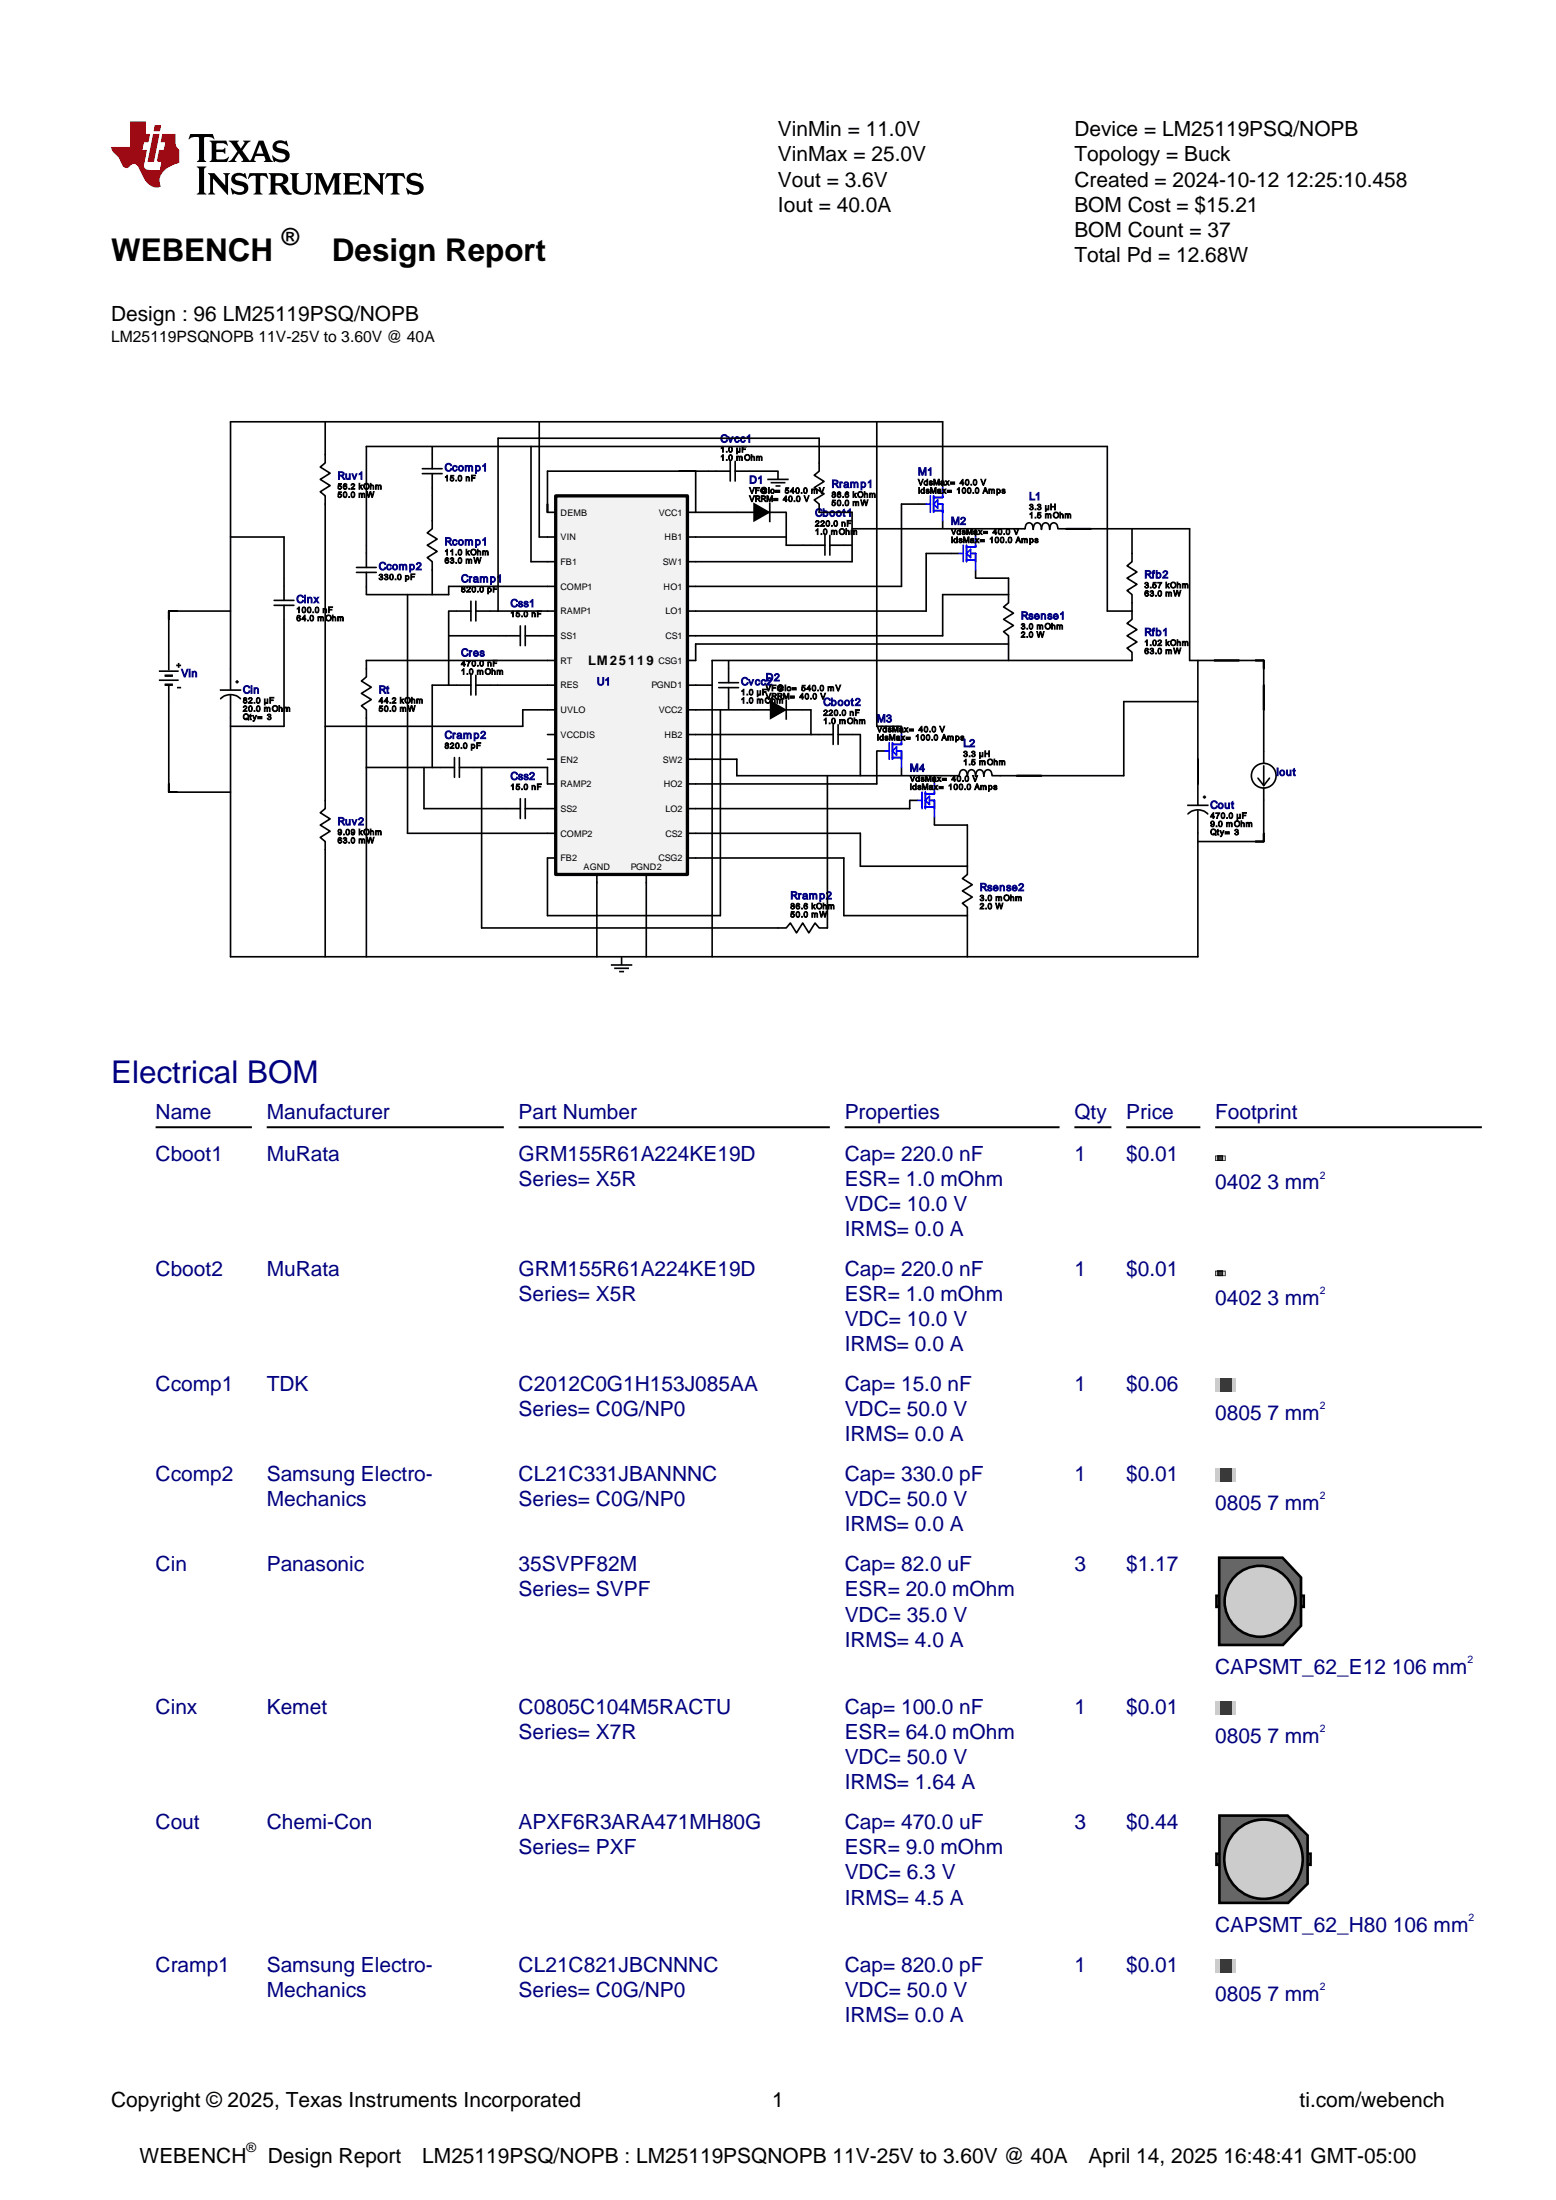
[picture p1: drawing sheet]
<svg xmlns="http://www.w3.org/2000/svg" width="210mm" height="297mm" viewBox="0 0 210 297" stroke-linecap="round" stroke-linejoin="round" font-family="sans-serif">
<path d="M55.2 23.5a.81 .81 0 0 0-.3 .9 .81 .81 0 0 0 .8 .6l.7 .2 .2 .3a.65 .65 0 0 1-1 .4l-.3-.1-.4-.5-.1 .1 .2 .9h.2l.1-.2a1.41 1.41 0 0 0 1.8-.4 .87 .87 0 0 0-.8-1.2l-.7-.2-.2-.2a.57 .57 0 0 1 .8-.4l.7 .5 .1-.1-.2-.7h-.2v.1a1.29 1.29 0 0 0-1.4 0zM52.2 23.4l-.2 .7v.1a.78 .78 0 0 1 1-.5v2.1v.2l-.3 .2v.1h1.2v-.1l-.2-.2-.1-.2 .1-2.1a.83 .83 0 0 1 .9 .5l.1-.1-.2-.7zM49 23.4l.2 .3 .1 .1v2l-.1 .2-.2 .3h.9l-.2-.3-.1-.2 .1-1.7 1.9 2.2h.1v-2.5l.2-.4h-.9l.3 .2v1.4l-1.5-1.6zM46.3 23.4l.2 .2 .1 .2v2l-.1 .2-.2 .3h2.3l.3-.7-.1-.1a1.45 1.45 0 0 1-1.6 .4v-1h.9l.2 .2h.1v-.8h-.1l-.2 .3h-.9v-.7v-.1l.2-.1a1.25 1.25 0 0 1 1.3 .4l.1-.1-.3-.6zM42.4 23.4l.2 .2 .1 .2v2l-.1 .2-.2 .3h.9l-.3-.3v-.2v-1.8l1.1 2.3 1-2.3v1.8v.2l-.2 .3h1.2l-.3-.3v-.2v-2v-.2l.3-.2h-1.1l-.8 1.8-.8-1.8zM39.2 23.4v.1l.2 .1v.2v1.5a1.24 1.24 0 0 0 1.7 1 .9 .9 0 0 0 .8-1l.1-1.7 .2-.2h-1l.3 .2v.2v1.5a.76 .76 0 0 1-.6 .7 .76 .76 0 0 1-.8-.4v-1.8v-.2l.2-.2zM37.2 23.8a1.01 1.01 0 0 1 1 .1 .52 .52 0 0 1 0 .6 .52 .52 0 0 1-.5 .2h-.5zM36.3 23.4l.2 .2v.2v2v.2l-.2 .3h1.2v-.1l-.3-.2v-.9a.71 .71 0 0 1 .9 .6 .83 .83 0 0 0 1.3 .4 1.13 1.13 0 0 1-.7-.7l-.6-.5a.76 .76 0 0 0 .8-.7 .76 .76 0 0 0-.8-.8zM33.7 23.4l-.2 .7v.1a.78 .78 0 0 1 1-.5v2.1v.2l-.3 .2v.1h1.2v-.1l-.2-.2-.1-.2 .1-2.1a.83 .83 0 0 1 .9 .5l.1-.1-.2-.7zM31.5 23.5a.81 .81 0 0 0-.3 .9 .81 .81 0 0 0 .8 .6l.8 .2 .2 .3a.65 .65 0 0 1-1 .4l-.3-.1-.5-.5-.1 .1 .3 .9h.1l.1-.2a1.41 1.41 0 0 0 1.9-.4 .87 .87 0 0 0-.9-1.2l-.7-.2-.2-.2a.57 .57 0 0 1 .9-.4l.6 .5 .1-.1-.2-.7h-.1l-.1 .1a1.29 1.29 0 0 0-1.4 0zM28.1 23.4l.3 .4v2l-.1 .2-.2 .3h.9l-.2-.3-.1-.2 .1-1.7 1.9 2.2h.1v-2.5l.2-.4h-.9l.3 .2v1.4l-1.5-1.6zM26.6 22.5v.1l.2 .1 .1 .3v2.8l-.1 .2-.2 .2v.1h1.3v-.1l-.3-.2-.1-.2v-2.8l.1-.3 .3-.2zM37.1 19.2a.81 .81 0 0 0-.3 .9 .81 .81 0 0 0 .8 .5l.7 .2 .2 .3a.64 .64 0 0 1-.9 .4l-.3-.1-.5-.4h-.1l.2 .9h.2l.1-.2a1.4 1.4 0 0 0 1.8-.4 .87 .87 0 0 0-.8-1.2l-.7-.2-.2-.2a.57 .57 0 0 1 .8-.4l.7 .5 .1-.1-.2-.7h-.2v.1a1.28 1.28 0 0 0-1.4 .1zM35.1 19.5l.4 1.2h-.9zM30.9 19v.1l.4 .3 .7 1-.6 1-.2 .2-.4 .2v.1h1.1l-.2-.3 .5-.9 .6 .9-.2 .2v.1h1.9l-.2-.3 .2-.5h1.2l.1 .5-.2 .3h1.2l-.3-.5-1-2.4h-.6l-.9 2.3-.3 .4-1-1.4 .6-.9 .5-.3v-.1h-1l.2 .2-.5 .9-.5-.8 .2-.3zM28.3 19l.2 .2 .1 .3v1.9l-.1 .2-.2 .3h2.3l.3-.7-.1-.1a1.45 1.45 0 0 1-1.6 .4v-1l.9 .1 .2 .2h.1v-.8h-.1l-.2 .2h-.9v-.7v-.1l.2-.1a1.25 1.25 0 0 1 1.3 .4l.1-.1-.3-.6zM25.7 18.1l-.3 .7h.1a1.15 1.15 0 0 1 1.3-.3l.1 2.9-.1 .2-.2 .3h1.2l-.2-.3-.1-.2v-2.7l.1-.2h.2a1.06 1.06 0 0 1 1.1 .3h.1l-.3-.7z" fill="#000"/>
<path d="M20.9 16.9l-.2 .8h.9l.2-.8zM20.7 18.1l-.8 3.8h.9l.7-3.8zM17.6 16.4v3.4h-2.6a2.07 2.07 0 0 0 .9 1.4l.4 .6a1.11 1.11 0 0 0 .8 .9l.3-.1a.73 .73 0 0 1 .6-.4 .73 .73 0 0 1 .7 .4l.2 .4a3.4 3.4 0 0 0 1.8 2.2 1.3 1.3 0 0 0 1 0 1.84 1.84 0 0 1 .8-2.4l.8-.5 .9-.3v-1.8a1.13 1.13 0 0 1-.5-1v-1.1h-1.8l-.2 1.1h.6l-.2 1h-.6l-.3 1.2a.38 .38 0 0 0 .2 .5h.4l-.2 1.1a4 4 0 0 1-2-.2 1.19 1.19 0 0 1-.1-1l.3-1.6h-.6l.2-1h.6l.3-1.1h-.6v-1.7z" fill="#f00000"/>
<g fill="none" stroke="#000" stroke-width=".22">
<path d="M38.3 78.1v3M48.1 77.3h2.7M48.1 76.6h2.7M49.4 73.6v3M49.4 77.3v3M93.9 63.6h-20v5.6M95.6 63.6h3M98.6 62.3v2.6M99.2 63.6h3M99.2 62.3v2.6M103.6 64.7h2.8M104 65.2h2"/>
<path d="M104.7 65.6h.6M105 63.6v1.1M108.3 73.6h3M111.3 72.3v2.6M112 73.6h3M112 72.3v2.6M123.9 68.1h1.1M127.2 64.7v1.1M127.2 70.3v1.1M152.8 74.7v1.1l-.7 .6 1.3 .8-1.3 .9 1.3 .8-1.3 .8 .7 .6v1.1M22.8 82.5h1.1M37 81.1h2.7"/>
<path d="M37 81.7h2.7M38.3 81.7v3M49.4 90.3v1.1l-.6 .5 1.3 .9-1.3 .8 1.3 .8-1.3 .9 .6 .5v1.1M60.6 82.5h3M60.6 92.5h3M63.6 81.2v2.6M63.6 91.2v2.6M64.2 82.5h3M64.2 81.2v2.6M64.2 91.2v2.6M64.2 92.5h3M67.2 85.8h3"/>
<path d="M70.2 84.5v2.7M70.9 85.8h3M70.9 84.5v2.7M97 92.8h2.7M97 92.2h2.7M98.3 89.2v3M98.3 92.8v3M101.7 95.8h6.6M106.1 94.5v2.7M121.7 98.1v1.1M136.1 80.3v1.1l-.7 .5 1.4 .9-1.4 .8 1.4 .8-1.4 .9 .7 .5v1.1M152.8 82.5v1.1l-.7 .6 1.3 .8-1.3 .8 1.3 .9-1.3 .8 .7 .6v1.1"/>
<path d="M163.9 89.2h3.3M22.8 106.9h1.1M58.3 103.6h3M61.3 102.3v2.6M62 103.6h3M62 102.3v2.6M118.3 101.4h1.1M121.7 103.6v1.1M128.3 104.7h1.1M129.4 104.7l.1-.1a.55 .55 0 0 1 .5-.7 .55 .55 0 0 1 .5 .7l.1 .2v-.2a.55 .55 0 0 1 .5-.7 .55 .55 0 0 1 .5 .7l.1 .2v-.2a.55 .55 0 0 1 .5-.7 .55 .55 0 0 1 .6 .7v.2v-.2a.55 .55 0 0 1 .5-.7 .55 .55 0 0 1 .6 .7v.1h1.1M137.2 104.7h3.4M160.2 108.7h2.9"/>
<path d="M160.3 109.9a1.88 1.88 0 0 1 2.7 0M161.7 102.5v6.2M161.7 109.4v3.1M162.3 107.6h.5M162.6 107.4v.4M82.4 130.3h2.9M82.9 130.7h2M83.6 131.2h.6M83.9 129.2v1.1M105 125.3h1.1l.6-.7 .8 1.3 .8-1.3 .9 1.3 .8-1.3 .6 .7h1.1"/>
</g>
<g fill="none" stroke="#00f" stroke-width=".22">
<path d="M125 68.1h.6M125.6 66.9v2.3M126 66.9v2.3M126 68.9h1.2M126 68.1l.6-.6v1.1zM126.6 68.1h.6v2.2M127.2 65.8v1.4h-1.2M121.7 99.2v1.3h-1.3M119.4 101.4h.6M120 100.3v2.2M120.4 100.3v2.2M120.4 102.3h1.3"/>
<path d="M120.4 101.4l.6-.6v1.1zM121 101.4h.7v2.2"/>
</g>
<path d="M103.9 94.5l2.3 1.3-2.3 1.4z" fill="#000"/>
<path d="M75 66.9h17.8v51.2h-17.8z" fill="#f2f2f2"/>
<path d="M75 66.9h17.8v51.2h-17.8z" fill="none" stroke="#000" stroke-width=".44"/>
<g fill="none" stroke="#000" stroke-width=".22">
<path d="M43.9 56.9v5.6l-.7 .6 1.4 .8-1.4 .8 1.4 .9-1.4 .8 .7 .5v41.2v1.1l-.7 .5 1.4 .9-1.4 .8 1.4 .8-1.4 .9 .7 .5v15.6M72.8 56.9v15.6h2.2M118.3 56.9v41.2h3.4M31.1 72.5h7.2v5.6M49.4 73.6v-13.3h100v22.2h3.4v-1.1M57 63.9h2.7M57 63.3h2.7M58.3 63.9v7.5l-.6 .5 1.3 .9-1.3 .8 1.3 .8-1.3 .9 .6 .5v4.5M58.3 60.3v3M71.7 60.3v15.5h3.3M73.9 69.2h1.1M75 79.2h-14.4v1.1h-11.2"/>
<path d="M92.8 75.8h22.2v-6.6h-4.4v-1.1l-.7-.6 1.3-.8-1.3-.9 1.3-.8-1.3-.8 .7-.6v-4.4h-43.4v23.3h7.8M92.8 69.2h13.3v4.4h2.2M92.8 72.5h13.3M95.6 63.6h-1.7v5.6M102.2 63.6h2.8M103.9 67.8v2.7M115 71.4h23.3M123.9 68.1h-2.2v11.1h-28.9M127.2 64.7v-7.8h-96.1v36.3M129.4 74.7h-4.4v7.8h-32.2M131.7 76.9v1.2h4.4v2.2h-8.9v5.5h-34.4M131.7 71.4v1.1"/>
<path d="M138.3 71.4l.1-.2a.55 .55 0 0 1 .5-.6 .55 .55 0 0 1 .5 .6v.3l.1-.3a.55 .55 0 0 1 .5-.6 .55 .55 0 0 1 .5 .6l.1 .3v-.3a.55 .55 0 0 1 .5-.6 .55 .55 0 0 1 .5 .6l.1 .3v-.3a.55 .55 0 0 1 .5-.6 .55 .55 0 0 1 .6 .6v.2h17.8v17.8h10v13.9M152.8 71.4v3.3M21.4 90.6h2.7M21.4 91.8h2.7M22.2 92.5h1.1M22.2 91.2h1.1M22.2 91.3h1.1M22.2 92.4h1.1M22.8 92.6v14.3h8.3M23.8 89.8h.6M23.9 92.8h.5M24.1 89.5v.7"/>
<path d="M29.7 93.2h2.9M29.8 94.3a1.88 1.88 0 0 1 2.6 0M31.1 93.8v35.4h130.6v-16.7M31.1 82.5h-8.3v8M31.8 92.1h.4M32 91.8v.5M38.3 84.7v13.4h-7.2M49.4 96.9v32.3M55 80.3v32.2h20M60.6 82.5v10h-2.3v11.1h-8.9M60.6 85.8h6.6M73.9 85.8h1.1"/>
<path d="M73.9 99.2h1.1M75 92.5h-7.8M75 89.2h-25.6v1.1M75 95.8h-4.4v2.3h-26.7M92.8 92.5h3.3M92.8 89.2h1.1v-2.3h42.2v2.3M92.8 99.2h19.6M92.8 95.8h8.9M97.2 95.8v27.8h-23.3v-7.8h1.1M108.3 95.8h1.1v3.4M112.4 97.8v2.7M113.1 99.2h3v5.5"/>
<path d="M113.1 97.8v2.7M152.8 89.2h-56.7v40M161.7 94.7h-10v10h-16.7M161.7 89.2v16.6M57.2 103.6v5.6h13M70.2 107.8v2.7M70.9 109.2h4.1M70.9 107.8v2.7M73.9 102.5h1.1M75 105.8h-1.1v-2.2h-8.9v21.7h40M80.6 118.1v11.1M87.2 118.1v11.1"/>
<path d="M92.8 102.5h6.6v2.2h28.9M92.8 112.5h23.3v4.4h14.5M92.8 115.8h21.1v7.8h16.7M111.7 104.7v20.6M118.3 101.4v4.4h-25.5M123.9 108.1h-1.1v1.1h-30M126.1 104.7v1.1M126.1 110.3v1.1h4.5v5.5M130.6 116.9v1.2l-.7 .5 1.3 .8-1.3 .9 1.3 .8-1.3 .8 .7 .6v1.1M169.8 105.1l.8 1M170.6 103.1a1.67 1.67 0 0 0-1.7 1.6 1.67 1.67 0 0 0 1.7 1.7M170.6 103.1a1.67 1.67 0 0 1 1.6 1.6 1.67 1.67 0 0 1-1.6 1.7"/>
<path d="M170.6 106.4v7.2h-8.9M170.6 103.4v2.7M171.3 105.1l-.7 1M130.6 123.6v5.6"/>
</g>
<g fill="none" stroke="#00f" stroke-width=".22">
<path d="M129.4 74.7h.6M130 73.6v2.2M130.4 73.6v2.2M130.4 75.6h1.3M130.4 74.7l.6-.5v1.1zM131 74.7h.7v2.2M131.7 72.5v1.3h-1.3M123.9 108.1h.5M124.4 106.9v2.3M124.9 106.9v2.3M124.9 108.9h1.2M124.9 108.1l.5-.6v1.1z"/>
<path d="M125.4 108.1h.7v2.2M126.1 105.8v1.4h-1.2"/>
</g>
<path d="M101.7 67.8l2.3 1.4-2.3 1.3z" fill="#000"/>
<path d="M16 152.2h3" fill="none" stroke="#fff" stroke-width=".26"/>
<path d="M21 152.2h13M36 152.2h32M70 152.2h42M114 152.2h29M145 152.2h5M152 152.2h10M164 152.2h36" fill="none" stroke="#000" stroke-width=".26"/>
<path d="M164 156h1.4v.7h-1.4z" fill="#cbcbcb"/>
<path d="M164.4 156h.7v.7h-.7z" fill="#363636"/>
<g fill="#000">
<path d="M164.4 156.1h.6v.5h-.6zM164.4 156v.7h.7v-.7z"/>
<path d="M164.1 156.1h1.2v.5h-1.2zM164 156v.7h1.4v-.7z"/>
</g>
<path d="M164 171.6h1.4v.7h-1.4z" fill="#cbcbcb"/>
<path d="M164.4 171.6h.7v.7h-.7z" fill="#363636"/>
<g fill="#000">
<path d="M164.4 171.7h.6v.5h-.6zM164.4 171.6v.7h.7v-.7z"/>
<path d="M164.1 171.7h1.2v.5h-1.2zM164 171.6v.7h1.4v-.7z"/>
</g>
<path d="M164 186.1h2.8v1.7h-2.8z" fill="#cbcbcb"/>
<path d="M164.6 186.1h1.6v1.7h-1.6z" fill="#363636"/>
<path d="M164 198.2h2.8v1.8h-2.8z" fill="#cbcbcb"/>
<path d="M164.6 198.2h1.6v1.8h-1.6z" fill="#363636"/>
<path d="M164.2 215.4h11.8v1.5h-11.8z" fill="#ccc"/>
<path d="M164.2 215.4h11.8v1.5h-11.8z" fill="none" stroke="#000" stroke-width=".35"/>
<path d="M164.5 210.3h8.6l2.5 2.7v6.5l-2.4 2.6h-8.7z" fill="#666"/>
<path d="M164.5 210.3h8.6l2.5 2.7v6.5l-2.4 2.6h-8.7z" fill="none" stroke="#000" stroke-width=".35"/>
<circle cx="170.1" cy="216.2" r="4.8" fill="#ccc"/>
<circle cx="170.1" cy="216.2" r="4.8" fill="none" stroke="#000" stroke-width=".35"/>
<path d="M164 229.6h2.8v1.8h-2.8z" fill="#cbcbcb"/>
<path d="M164.6 229.6h1.6v1.8h-1.6z" fill="#363636"/>
<path d="M164.2 250.2h12.7v1.5h-12.7z" fill="#ccc"/>
<path d="M164.2 250.2h12.7v1.5h-12.7z" fill="none" stroke="#000" stroke-width=".35"/>
<path d="M164.6 245.1h9.2l2.7 2.7v6.5l-2.6 2.6h-9.3z" fill="#666"/>
<path d="M164.6 245.1h9.2l2.7 2.7v6.5l-2.6 2.6h-9.3z" fill="none" stroke="#000" stroke-width=".35"/>
<circle cx="170.5" cy="251" r="5.3" fill="#ccc"/>
<circle cx="170.5" cy="251" r="5.3" fill="none" stroke="#000" stroke-width=".35"/>
<path d="M164 264.5h2.8v1.7h-2.8z" fill="#cbcbcb"/>
<path d="M164.6 264.5h1.6v1.7h-1.6z" fill="#363636"/>
<g font-size="4.2">
<text x="15" y="35.3">WEBENCH</text>
<text x="44.8" y="35.3">Design Report</text>
</g>
<text font-size="4.2" fill="#000080" x="15" y="146.2">Electrical BOM</text>
<text font-size="3.2" x="38" y="33">®</text>
<g font-size="2.8">
<text x="105" y="18.4">VinMin = 11.0V</text>
<text x="105" y="21.8">VinMax = 25.0V</text>
<text x="145" y="18.4">Device = LM25119PSQ/NOPB</text>
<text x="145" y="21.8">Topology = Buck</text>
<text x="105" y="25.2">Vout = 3.6V</text>
<text x="105" y="28.6">Iout = 40.0A</text>
<text x="145" y="25.2">Created = 2024-10-12 12:25:10.458</text>
<text x="145" y="28.6">BOM Cost = $15.21</text>
<text x="145" y="32">BOM Count = 37</text>
<text x="145" y="35.3">Total Pd = 12.68W</text>
<text x="15" y="43.4">Design : 96 LM25119PSQ/NOPB</text>
<text x="15" y="284.4">Copyright © 2025, Texas Instruments Incorporated</text>
<text x="104.2" y="284.4">1</text>
<text x="175.4" y="284.4">ti.com/webench</text>
<text x="18.8" y="292">WEBENCH</text>
<text x="36.1" y="292">Design Report</text>
<text x="57" y="292">LM25119PSQ/NOPB : LM25119PSQNOPB 11V-25V to 3.60V @ 40A</text>
<text x="146.9" y="292">April 14, 2025 16:48:41 GMT-05:00</text>
</g>
<g font-size="2.8" fill="#000080">
<text x="21" y="151.1">Name</text>
<text x="36" y="151.1">Manufacturer</text>
<text x="70" y="151.1">Part Number</text>
<text x="114" y="151.1">Properties</text>
<text x="145" y="151.1">Qty</text>
<text x="152" y="151.1">Price</text>
<text x="164" y="151.1">Footprint</text>
<text x="21" y="156.7">Cboot1</text>
<text x="36" y="156.7">MuRata</text>
<text x="70" y="156.7">GRM155R61A224KE19D</text>
<text x="70" y="160.1">Series= X5R</text>
<text x="114" y="156.7">Cap= 220.0 nF</text>
<text x="114" y="160.1">ESR= 1.0 mOhm</text>
<text x="145" y="156.7">1</text>
<text x="152" y="156.7">$0.01</text>
<text x="164" y="160.6">0402 3 mm</text>
<text x="114" y="163.5">VDC= 10.0 V</text>
<text x="114" y="166.9">IRMS= 0.0 A</text>
<text x="21" y="172.3">Cboot2</text>
<text x="36" y="172.3">MuRata</text>
<text x="70" y="172.3">GRM155R61A224KE19D</text>
<text x="114" y="172.3">Cap= 220.0 nF</text>
<text x="145" y="172.3">1</text>
<text x="152" y="172.3">$0.01</text>
<text x="70" y="175.7">Series= X5R</text>
<text x="114" y="175.7">ESR= 1.0 mOhm</text>
<text x="114" y="179">VDC= 10.0 V</text>
<text x="164" y="176.1">0402 3 mm</text>
<text x="114" y="182.4">IRMS= 0.0 A</text>
<text x="21" y="187.8">Ccomp1</text>
<text x="36" y="187.8">TDK</text>
<text x="70" y="187.8">C2012C0G1H153J085AA</text>
<text x="70" y="191.2">Series= C0G/NP0</text>
<text x="114" y="187.8">Cap= 15.0 nF</text>
<text x="114" y="191.2">VDC= 50.0 V</text>
<text x="145" y="187.8">1</text>
<text x="152" y="187.8">$0.06</text>
<text x="164" y="191.7">0805 7 mm</text>
<text x="114" y="194.6">IRMS= 0.0 A</text>
<text x="21" y="200">Ccomp2</text>
<text x="36" y="200">Samsung Electro-</text>
<text x="36" y="203.4">Mechanics</text>
<text x="70" y="200">CL21C331JBANNNC</text>
<text x="70" y="203.4">Series= C0G/NP0</text>
<text x="114" y="200">Cap= 330.0 pF</text>
<text x="114" y="203.4">VDC= 50.0 V</text>
<text x="145" y="200">1</text>
<text x="152" y="200">$0.01</text>
<text x="164" y="203.8">0805 7 mm</text>
<text x="114" y="206.7">IRMS= 0.0 A</text>
<text x="21" y="212.1">Cin</text>
<text x="36" y="212.1">Panasonic</text>
<text x="70" y="212.1">35SVPF82M</text>
<text x="70" y="215.5">Series= SVPF</text>
<text x="114" y="212.1">Cap= 82.0 uF</text>
<text x="114" y="215.5">ESR= 20.0 mOhm</text>
<text x="145" y="212.1">3</text>
<text x="152" y="212.1">$1.17</text>
<text x="114" y="218.9">VDC= 35.0 V</text>
<text x="114" y="222.3">IRMS= 4.0 A</text>
<text x="164" y="226">CAPSMT_62_E12 106 mm</text>
<text x="21" y="231.4">Cinx</text>
<text x="36" y="231.4">Kemet</text>
<text x="70" y="231.4">C0805C104M5RACTU</text>
<text x="114" y="231.4">Cap= 100.0 nF</text>
<text x="145" y="231.4">1</text>
<text x="152" y="231.4">$0.01</text>
<text x="70" y="234.8">Series= X7R</text>
<text x="114" y="234.8">ESR= 64.0 mOhm</text>
<text x="114" y="238.2">VDC= 50.0 V</text>
<text x="164" y="235.3">0805 7 mm</text>
<text x="114" y="241.6">IRMS= 1.64 A</text>
<text x="21" y="247">Cout</text>
<text x="36" y="247">Chemi-Con</text>
<text x="70" y="247">APXF6R3ARA471MH80G</text>
<text x="70" y="250.3">Series= PXF</text>
<text x="114" y="247">Cap= 470.0 uF</text>
<text x="114" y="250.3">ESR= 9.0 mOhm</text>
<text x="145" y="247">3</text>
<text x="152" y="247">$0.44</text>
<text x="114" y="253.7">VDC= 6.3 V</text>
<text x="114" y="257.1">IRMS= 4.5 A</text>
<text x="164" y="260.8">CAPSMT_62_H80 106 mm</text>
<text x="21" y="266.2">Cramp1</text>
<text x="36" y="266.2">Samsung Electro-</text>
<text x="36" y="269.6">Mechanics</text>
<text x="70" y="266.2">CL21C821JBCNNNC</text>
<text x="70" y="269.6">Series= C0G/NP0</text>
<text x="114" y="266.2">Cap= 820.0 pF</text>
<text x="114" y="269.6">VDC= 50.0 V</text>
<text x="145" y="266.2">1</text>
<text x="152" y="266.2">$0.01</text>
<text x="114" y="273">IRMS= 0.0 A</text>
<text x="164" y="270.1">0805 7 mm</text>
</g>
<text font-size="2.1" x="15" y="46.2">LM25119PSQNOPB 11V-25V to 3.60V @ 40A</text>
<g font-size="1.8">
<text x="79.4" y="89.8">LM25119</text>
<text x="33.3" y="290.6">®</text>
</g>
<g font-size="1.4" fill="#000080">
<text x="97.2" y="59.7">Cvcc1</text>
<text x="45.6" y="64.7">Ruv1</text>
<text x="60" y="63.6">Ccomp1</text>
<text x="101.1" y="65.3">D1</text>
<text x="112.2" y="65.8">Rramp1</text>
<text x="123.9" y="64.2">M1</text>
<text x="110" y="69.7">Cboot1</text>
<text x="128.3" y="70.8">M2</text>
<text x="138.9" y="67.5">L1</text>
<text x="51.1" y="76.9">Ccomp2</text>
<text x="60" y="73.6">Rcomp1</text>
<text x="40" y="81.4">Cinx</text>
<text x="62.2" y="78.6">Cramp1</text>
<text x="68.9" y="81.9">Css1</text>
<text x="137.8" y="83.6">Rsense1</text>
<text x="154.4" y="78.1">Rfb2</text>
<text x="62.2" y="88.6">Cres</text>
<text x="154.4" y="85.8">Rfb1</text>
<text x="24.4" y="91.4">Vin</text>
<text x="32.8" y="93.6">Cin</text>
<text x="51.1" y="93.6">Rt</text>
<text x="80.6" y="92.5">U1</text>
<text x="100" y="92.5">Cvcc2</text>
<text x="103.3" y="91.9">D2</text>
<text x="111.1" y="95.3">Cboot2</text>
<text x="60" y="99.7">Cramp2</text>
<text x="118.3" y="97.5">M3</text>
<text x="130" y="100.8">L2</text>
<text x="68.9" y="105.3">Css2</text>
<text x="122.8" y="104.2">M4</text>
<text x="172.2" y="104.7">Iout</text>
<text x="45.6" y="111.4">Ruv2</text>
<text x="163.3" y="109.2">Cout</text>
<text x="106.7" y="121.4">Rramp2</text>
<text x="132.2" y="120.3">Rsense2</text>
<text x="178.1" y="159.1">2</text>
<text x="178.1" y="174.6">2</text>
<text x="178.1" y="190.2">2</text>
<text x="178.1" y="202.3">2</text>
<text x="198" y="224.5">2</text>
<text x="178.1" y="233.8">2</text>
<text x="198.2" y="259.4">2</text>
<text x="178.1" y="268.6">2</text>
</g>
<g font-size="1.2">
<text x="75.7" y="69.6">DEMB</text>
<text x="88.9" y="69.6">VCC1</text>
<text x="75.7" y="76.3">FB1</text>
<text x="75.7" y="72.9">VIN</text>
<text x="89.5" y="76.3">SW1</text>
<text x="89.7" y="72.9">HB1</text>
<text x="75.7" y="82.9">RAMP1</text>
<text x="75.7" y="79.6">COMP1</text>
<text x="89.6" y="79.6">HO1</text>
<text x="89.8" y="82.9">LO1</text>
<text x="75.7" y="86.3">SS1</text>
<text x="75.7" y="89.6">RT</text>
<text x="88.9" y="89.6">CSG1</text>
<text x="89.8" y="86.3">CS1</text>
<text x="75.7" y="92.9">RES</text>
<text x="87.9" y="92.9">PGND1</text>
<text x="75.7" y="99.6">VCCDIS</text>
<text x="75.7" y="96.3">UVLO</text>
<text x="88.9" y="96.3">VCC2</text>
<text x="89.7" y="99.6">HB2</text>
<text x="75.7" y="102.9">EN2</text>
<text x="75.7" y="106.3">RAMP2</text>
<text x="89.5" y="102.9">SW2</text>
<text x="89.6" y="106.3">HO2</text>
<text x="75.7" y="112.9">COMP2</text>
<text x="75.7" y="109.6">SS2</text>
<text x="89.8" y="109.6">LO2</text>
<text x="89.8" y="112.9">CS2</text>
<text x="75.7" y="116.3">FB2</text>
<text x="78.8" y="117.5">AGND</text>
<text x="85.1" y="117.5">PGND2</text>
<text x="88.9" y="116.3">CSG2</text>
</g>
<g font-size="1.1">
<text x="60" y="64.9">15.0 nF</text>
<text x="97.2" y="61.1">1.0 µF</text>
<text x="97.2" y="62.2">1.0 mOhm</text>
<text x="123.9" y="65.5">VdsMax= 40.0 V</text>
<text x="45.6" y="66.1">56.2 kOhm</text>
<text x="45.6" y="67.2">50.0 mW</text>
<text x="101.1" y="66.6">VF@Io= 540.0 mV</text>
<text x="101.1" y="67.7">VRRM= 40.0 V</text>
<text x="110" y="71.1">220.0 nF</text>
<text x="112.2" y="67.2">86.6 kOhm</text>
<text x="112.2" y="68.3">50.0 mW</text>
<text x="123.9" y="66.6">IdsMax= 100.0 Amps</text>
<text x="138.9" y="68.8">3.3 µH</text>
<text x="138.9" y="69.9">1.5 mOhm</text>
<text x="60" y="74.9">11.0 kOhm</text>
<text x="60" y="76.1">63.0 mW</text>
<text x="110" y="72.2">1.0 mOhm</text>
<text x="128.3" y="72.2">VdsMax= 40.0 V</text>
<text x="128.3" y="73.3">IdsMax= 100.0 Amps</text>
<text x="40" y="82.7">100.0 nF</text>
<text x="40" y="83.8">64.0 mOhm</text>
<text x="51.1" y="78.3">330.0 pF</text>
<text x="62.2" y="79.9">820.0 pF</text>
<text x="68.9" y="83.3">15.0 nF</text>
<text x="154.4" y="79.4">3.57 kOhm</text>
<text x="154.4" y="80.5">63.0 mW</text>
<text x="62.2" y="89.9">470.0 nF</text>
<text x="137.8" y="84.9">3.0 mOhm</text>
<text x="137.8" y="86.1">2.0 W</text>
<text x="154.4" y="87.2">1.02 kOhm</text>
<text x="154.4" y="88.3">63.0 mW</text>
<text x="32.8" y="94.9">82.0 µF</text>
<text x="51.1" y="94.9">44.2 kOhm</text>
<text x="62.2" y="91.1">1.0 mOhm</text>
<text x="100" y="93.8">1.0 µF</text>
<text x="100" y="94.9">1.0 mOhm</text>
<text x="103.3" y="93.3">VF@Io= 540.0 mV</text>
<text x="103.3" y="94.4">VRRM= 40.0 V</text>
<text x="32.8" y="96.1">20.0 mOhm</text>
<text x="32.8" y="97.2">Qty= 3</text>
<text x="51.1" y="96.1">50.0 mW</text>
<text x="60" y="101.1">820.0 pF</text>
<text x="111.1" y="96.6">220.0 nF</text>
<text x="111.1" y="97.7">1.0 mOhm</text>
<text x="118.3" y="98.8">VdsMax= 40.0 V</text>
<text x="118.3" y="99.9">IdsMax= 100.0 Amps</text>
<text x="68.9" y="106.6">15.0 nF</text>
<text x="122.8" y="105.5">VdsMax= 40.0 V</text>
<text x="122.8" y="106.6">IdsMax= 100.0 Amps</text>
<text x="130" y="102.2">3.3 µH</text>
<text x="130" y="103.3">1.5 mOhm</text>
<text x="45.6" y="112.7">9.09 kOhm</text>
<text x="45.6" y="113.8">63.0 mW</text>
<text x="163.3" y="110.5">470.0 µF</text>
<text x="163.3" y="111.6">9.0 mOhm</text>
<text x="163.3" y="112.7">Qty= 3</text>
<text x="106.7" y="122.7">86.6 kOhm</text>
<text x="106.7" y="123.8">50.0 mW</text>
<text x="132.2" y="121.6">3.0 mOhm</text>
<text x="132.2" y="122.7">2.0 W</text>
</g>
</svg>
